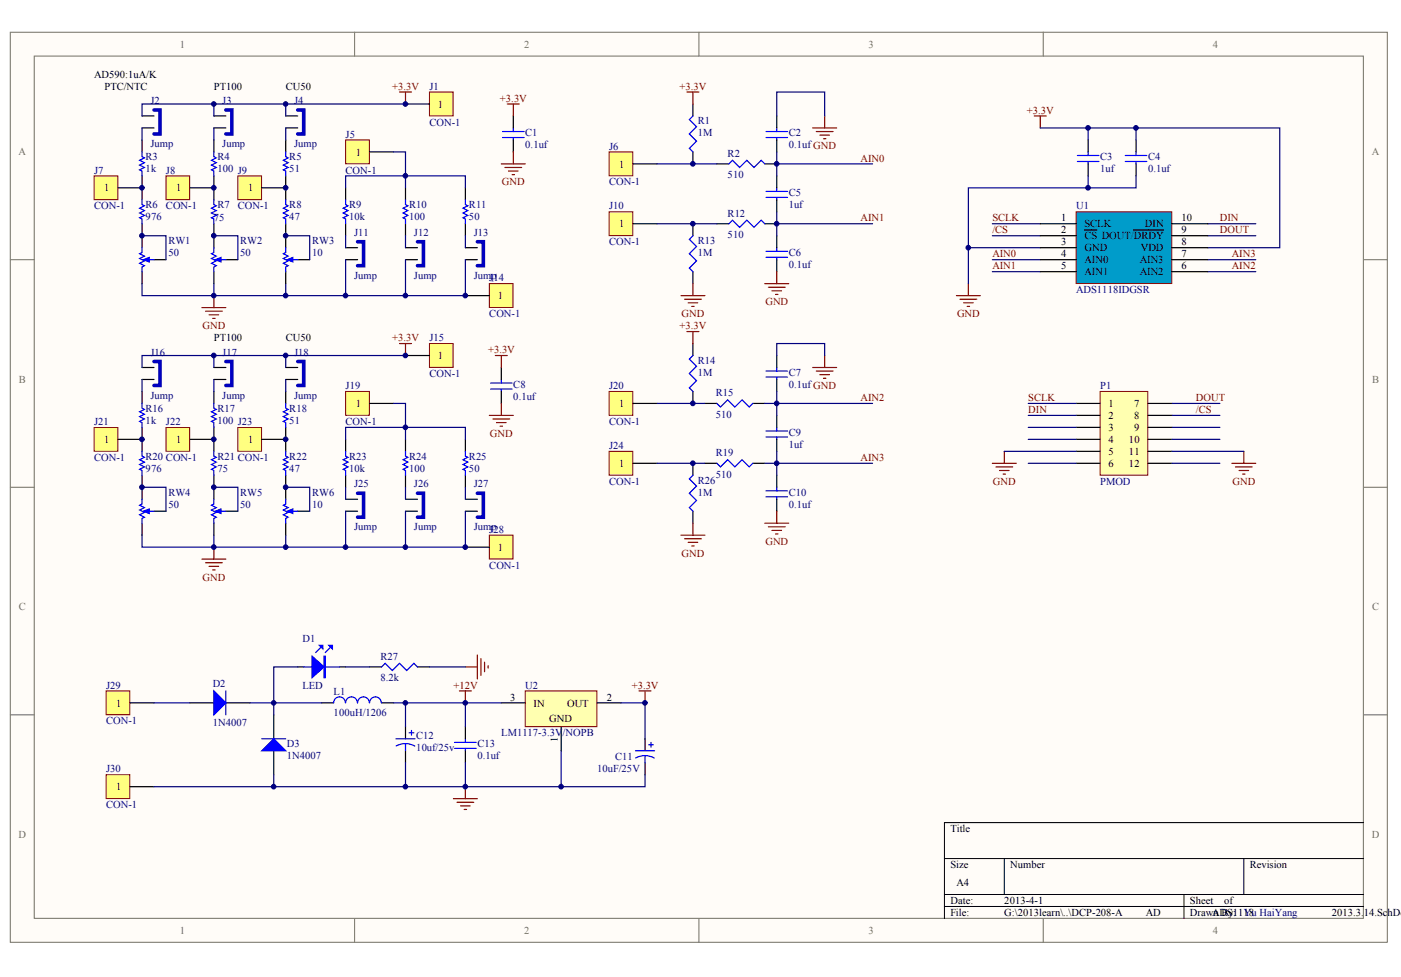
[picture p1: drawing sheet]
<svg xmlns="http://www.w3.org/2000/svg" width="287mm" height="200mm" viewBox="0 0 287 200" stroke-linecap="round" stroke-linejoin="round" font-family="sans-serif">
<g fill="#fffcf8" stroke="#716f64" stroke-width=".2">
<path d="M2.1 6.6h281.9v186.3h-281.9z"/>
<path d="M7 11.5h272.1v176.5h-272.1z"/>
</g>
<path d="M72.6 6.6v4.9M143.1 6.6v4.9M213.6 6.6v4.9M2.1 53.2h4.9M279.2 53.2h4.9M2.1 99.8h4.9M279.2 99.8h4.9M2.1 146.4h4.9M279.2 146.4h4.9M72.6 188v4.9M143.1 188v4.9M213.6 188v4.9" fill="none" stroke="#716f64" stroke-width=".2"/>
<path d="M193.3 175.8h85.9M205.6 175.8v7.3M254.6 175.8v7.3M279.2 168.4h-85.9v19.6M193.3 183.1h85.9M193.3 185.6h85.9M242.4 183.1v4.9" fill="none" stroke="#000" stroke-width=".2"/>
<path d="M220.6 31.8h4.4M220.6 33.1h4.4M222.8 31.1v.7M222.8 33.1v.5M230.4 31.8h4.4M230.4 33.1h4.4M232.6 31.1v.7M232.6 33.1v.5" fill="none" stroke="#00f" stroke-width=".25"/>
<path d="M222.8 28.6v2.5M222.8 33.6v2.4M232.6 28.6v2.5M232.6 33.6v2.4" fill="none" stroke="#000" stroke-width=".25"/>
<path d="M213 26.2h9.8v2.4M203.1 48.3h9.9M203.1 45.8h9.9M203.1 53.2h9.9M203.1 55.6h9.9M247.3 48.3h9.8" fill="none" stroke="#000080" stroke-width=".25"/>
<path d="M211.7 23.7h2.5M213 23.7v2.5M198.2 58.1v2.4M195.8 60.5h4.9M196.5 61.3h3.5M197.3 62h1.9M198 62.7h.5" fill="none" stroke="#800000" stroke-width=".25"/>
<path d="M225.2 80.1h9.8v17.2h-9.8z" fill="#ffffb0" stroke="#800000" stroke-width=".2"/>
<path d="M220.3 82.6h4.9M220.3 85h4.9M220.3 87.5h4.9M220.3 90h4.9M220.3 92.4h4.9M220.3 94.9h4.9M235 82.6h4.9M235 85h4.9M235 87.5h4.9M235 90h4.9M235 92.4h4.9M235 94.9h4.9" fill="none" stroke="#000" stroke-width=".25"/>
<g fill="none" stroke="#000080" stroke-width=".25">
<path d="M213 50.7h-14.8v7.4M247.3 55.6h9.8M247.3 53.2h9.8M247.3 45.8h9.8M205.6 92.4h14.7M210.5 82.6h9.8M210.5 85h9.8M210.5 87.5h9.8M210.5 90h9.8M210.5 94.9h9.8M239.9 85h9.8M239.9 87.5h9.8"/>
<path d="M239.9 90h9.8M239.9 94.9h9.8M239.9 92.4h14.7"/>
</g>
<path d="M203.1 94.9h5M203.9 95.6h3.4M204.6 96.3h2M205.4 97.1h.4M205.6 92.4v2.5M252.2 94.9h4.9M252.9 95.6h3.5M253.7 96.3h1.9M254.4 97.1h.5M254.6 92.4v2.5" fill="none" stroke="#800000" stroke-width=".25"/>
<path d="M124.7 31.1h4.8v4.9h-4.8z" fill="#ffff80" stroke="#800000" stroke-width=".2"/>
<path d="M129.6 33.6h4.9" fill="none" stroke="#000" stroke-width=".25"/>
<path d="M124.7 43.4h4.8v4.8h-4.8z" fill="#ffff80" stroke="#800000" stroke-width=".2"/>
<path d="M129.6 45.8h4.9" fill="none" stroke="#000" stroke-width=".25"/>
<path d="M124.7 80.1h4.8v4.9h-4.8z" fill="#ffff80" stroke="#800000" stroke-width=".2"/>
<path d="M129.6 82.6h4.9" fill="none" stroke="#000" stroke-width=".25"/>
<path d="M124.7 92.4h4.8v4.9h-4.8z" fill="#ffff80" stroke="#800000" stroke-width=".2"/>
<g fill="none" stroke="#000" stroke-width=".25">
<path d="M141.9 21.3v2.4M141.9 31.1v2.5M146.8 33.6h2.4M156.6 33.6h2.4M159 23.7v2.5M159 28.6v2.5M159 36v2.5M141.9 45.8v2.5M141.9 55.6v2.5M146.8 45.8h2.4M156.6 45.8h2.4M159 40.9v2.5"/>
<path d="M159 48.3v2.4M159 53.2v2.4M141.9 70.3v2.5M159 72.8v2.4M159 77.7v2.4M129.6 94.9h4.9M141.9 80.1v2.5M141.9 94.9v2.4M144.3 94.9h2.5M144.3 82.6h2.5M154.1 94.9h2.5M154.1 82.6h2.5"/>
<path d="M159 85v2.5M159 90v2.4M159 97.3v2.5M141.9 104.7v2.4M159 102.2v2.5"/>
</g>
<g fill="none" stroke="#00f" stroke-width=".25">
<path d="M141.9 23.7l-.8 .8 1.5 1.5-1.5 1.4 1.5 1.5-1.5 1.5 .8 .7M149.2 33.6l.7-.8 1.5 1.5 1.5-1.5 1.5 1.5 1.4-1.5 .8 .8M156.8 39.2h4.4M156.8 26.9h4.4M156.8 28.2h4.4M159 26.2v.7M159 28.2v.4M159 38.5v.7M141.9 48.3l-.8 .7 1.5 1.5-1.5 1.4 1.5 1.5-1.5 1.5 .8 .7M149.2 45.8l.7-.7 1.5 1.4 1.5-1.4 1.5 1.4 1.4-1.4 .8 .7M156.8 40.4h4.4M156.8 51.5h4.4"/>
<path d="M156.8 52.7h4.4M159 40.4v.5M159 50.7v.8M159 52.7v.5M141.9 72.8l-.8 .7 1.5 1.5-1.5 1.5 1.5 1.4-1.5 1.5 .8 .7M156.8 76h4.4M156.8 77.2h4.4M159 75.2v.8M159 77.2v.5M141.9 97.3l-.8 .7 1.5 1.5-1.5 1.5 1.5 1.5-1.5 1.4 .8 .8M146.8 82.6l.7 .7 1.5-1.4 1.4 1.4 1.5-1.4 1.5 1.4 .7-.7M146.8 94.9l.7 .7 1.5-1.5 1.4 1.5 1.5-1.5 1.5 1.5 .7-.7"/>
<path d="M156.8 88.2h4.4M156.8 89.5h4.4M159 87.5v.7M159 89.5v.5M159 99.8v.7M156.8 100.5h4.4M156.8 101.7h4.4M159 101.7v.5"/>
</g>
<g fill="none" stroke="#800000" stroke-width=".25">
<path d="M140.6 18.8h2.5M141.9 18.8v2.5M166.4 26.2h4.9M167.1 26.9h3.4M167.8 27.7h2M168.6 28.4h.5M168.8 23.7v2.5M141.9 58.1v2.4M156.6 58.1h4.9M157.3 58.8h3.4M158 59.5h2M159 55.6v2.5"/>
<path d="M139.4 60.5h4.9M140.1 61.3h3.5M140.6 67.9h2.5M140.9 62h1.9M141.6 62.7h.5M141.9 67.9v2.4M158.8 60.3h.5M166.4 75.2h4.9M167.1 76h3.4M167.8 76.7h2M168.6 77.4h.5M168.8 72.8v2.4"/>
<path d="M139.4 109.6h4.9M140.1 110.3h3.5M140.9 111h1.9M141.6 111.8h.5M141.9 107.1v2.5M156.6 107.1h4.9M157.3 107.9h3.4M158 108.6h2M158.8 109.3h.5M159 104.7v2.4"/>
</g>
<g fill="none" stroke="#000080" stroke-width=".25">
<path d="M134.5 33.6h12.3M159 23.7v-4.9h9.8v4.9M159 31.1v4.9M159 33.6h19.6M222.8 26.2h39.2v24.5h-14.7M222.8 36v2.5h9.8v-2.5M222.8 38.5h-24.6v12.2M232.6 26.2v2.4M134.5 45.8h12.3M159 43.4v4.9M159 45.8h19.6M159 72.8v-2.5h9.8v2.5"/>
<path d="M134.5 82.6h9.8M134.5 94.9h9.8M156.6 94.9h2.4v2.4M159 80.1v2.5h-2.4M159 92.4v2.5h19.6M178.6 82.6h-19.6v2.4"/>
</g>
<path d="M220.3 43.4h19.6v14.6h-19.6z" fill="#009cca" stroke="#800000" stroke-width=".2"/>
<g fill="none" stroke="#000" stroke-width=".25">
<path d="M43.8 28.6v2.5M43.8 36v2.5M213 45.8h7.3M213 48.3h7.3M213 50.7h7.3M213 53.2h7.3M213 55.6h7.3M222 47.1h2.6M232.1 47.1h6.1M239.9 45.8h7.4M239.9 48.3h7.4M239.9 50.7h7.4"/>
<path d="M239.9 53.2h7.4M239.9 55.6h7.4"/>
</g>
<path d="M43.8 31.1v1l.5 .2-1 .5 1 .5-1 .5 1 .5-1 .5 .5 .2v1" fill="none" stroke="#00f" stroke-width=".25"/>
<path d="M70.8 28.6h4.8v4.9h-4.8z" fill="#ffff80" stroke="#800000" stroke-width=".2"/>
<path d="M75.7 31.1h4.9" fill="none" stroke="#000" stroke-width=".25"/>
<path d="M81.8 18.8h2.4M83 18.8v2.5" fill="none" stroke="#800000" stroke-width=".25"/>
<path d="M19.3 36h4.8v4.9h-4.8z" fill="#ffff80" stroke="#800000" stroke-width=".2"/>
<path d="M24.2 38.5h4.9M29.1 28.6v2.5M29.1 36v4.9M43.8 38.5v2.4M58.5 28.6v2.5M58.5 36v4.9M29.1 45.8v2.5M43.8 45.8v2.5M58.5 45.8v2.5" fill="none" stroke="#000" stroke-width=".25"/>
<path d="M29.1 31.1v1l.5 .2-1 .5 1 .5-1 .5 1 .5-1 .5 .5 .2v1M58.5 31.1v1l.5 .2-1 .5 1 .5-1 .5 1 .5-1 .5 .5 .2v1M29.1 40.9v1l.5 .2-1 .5 1 .5-1 .5 1 .5-1 .5 .5 .2v1M43.8 40.9v1l.5 .2-1 .5 1 .5-1 .5 1 .5-1 .5 .5 .2v1M58.5 40.9v1l.5 .2-1 .5 1 .5-1 .5 1 .5-1 .5 .5 .2v1" fill="none" stroke="#00f" stroke-width=".25"/>
<path d="M29.1 58.1v2.4h29.4v-2.4M43.8 58.1v2.4" fill="none" stroke="#000080" stroke-width=".25"/>
<path d="M34 36h4.8v4.9h-4.8z" fill="#ffff80" stroke="#800000" stroke-width=".2"/>
<path d="M38.9 38.5h4.9" fill="none" stroke="#000" stroke-width=".25"/>
<path d="M48.7 36h4.8v4.9h-4.8z" fill="#ffff80" stroke="#800000" stroke-width=".2"/>
<g fill="none" stroke="#000" stroke-width=".25">
<path d="M29.1 23.7h2.4M29.1 26.2h2.4M43.8 23.7h2.4M43.8 26.2h2.4M53.6 38.5h4.9M58.5 23.7h2.4M58.5 26.2h2.4M70.8 38.5v2.4M83 38.5v2.4M95.3 38.5v2.4M70.8 45.8v2.5M83 45.8v2.5"/>
<path d="M95.3 45.8v2.5"/>
</g>
<path d="M70.8 40.9v1l.4 .2-.9 .5 .9 .5-.9 .5 .9 .5-.9 .5 .5 .2v1M83 40.9v1l.5 .2-1 .5 1 .5-1 .5 1 .5-1 .5 .5 .2v1M95.3 40.9v1l.5 .2-1 .5 1 .5-1 .5 1 .5-1 .5 .5 .2v1" fill="none" stroke="#00f" stroke-width=".25"/>
<path d="M31.5 22.5h1.3v4.9h-1.3M46.2 22.5h1.3v4.9h-1.3M60.9 22.5h1.3v4.9h-1.3" fill="none" stroke="#0000bf" stroke-width=".74"/>
<path d="M29.1 26.2v2.4M43.8 21.3v2.4M43.8 26.2v2.4M58.5 21.3v2.4M58.5 26.2v2.4M83 21.3h-53.9v2.4" fill="none" stroke="#000080" stroke-width=".25"/>
<path d="M87.9 18.8h4.9v4.9h-4.9z" fill="#ffff80" stroke="#800000" stroke-width=".2"/>
<g fill="none" stroke="#000" stroke-width=".25">
<path d="M83 21.3h4.9M29.1 48.3v2.4M29.1 55.6v2.5M31.5 53.2h2.5M43.8 48.3v2.4M43.8 55.6v2.5M46.2 53.2h2.5M58.5 48.3v2.4M58.5 55.6v2.5M60.9 53.2h2.5M70.8 50.7h2.4M70.8 53.2h2.4"/>
<path d="M83 50.7h2.5M83 53.2h2.5M95.3 50.7h2.4M95.3 53.2h2.4M43.8 80.1v2.5M43.8 87.5v2.5"/>
</g>
<path d="M73.2 49.5h1.2v4.9h-1.2M85.5 49.5h1.2v4.9h-1.2M97.7 49.5h1.2v4.9h-1.2" fill="none" stroke="#0000bf" stroke-width=".74"/>
<path d="M70.8 38.5v-2.5h12.2v2.5M80.6 31.1h2.4v4.9h12.3v2.5M29.1 48.3h4.9v4.9M43.8 48.3h4.9v4.9M58.5 48.3h4.9v4.9M70.8 53.2v7.3h-12.3M70.8 48.3v2.4M83 53.2v7.3h-12.2M83 48.3v2.4M95.3 53.2v7.3h-12.3M95.3 48.3v2.4" fill="none" stroke="#000080" stroke-width=".25"/>
<path d="M29.1 50.7v1l-.5 .2 1 .5-1 .5 1 .5-1 .5 1 .5-.5 .2v1M30.5 53.2h1M43.8 50.7v1l-.5 .2 1 .5-1 .5 1 .5-1 .5 1 .5-.5 .2v1M45.3 53.2h.9M58.5 50.7v1l-.5 .2 1 .5-1 .5 1 .5-1 .5 1 .5-.5 .2v1M60 53.2h.9M43.8 82.6v1l.5 .2-1 .5 1 .5-1 .5 1 .5-1 .5 .5 .2v1" fill="none" stroke="#00f" stroke-width=".25"/>
<g fill="#00f" stroke="#00f" stroke-width=".2">
<path d="M29.3 53.2l1.2-.5v1z"/>
<path d="M44 53.2l1.3-.5v1z"/>
<path d="M58.7 53.2l1.3-.5v1z"/>
</g>
<path d="M70.8 80.1h4.8v4.9h-4.8z" fill="#ffff80" stroke="#800000" stroke-width=".2"/>
<path d="M75.7 82.6h4.9" fill="none" stroke="#000" stroke-width=".25"/>
<path d="M81.8 70.3h2.4M83 70.3v2.5" fill="none" stroke="#800000" stroke-width=".25"/>
<path d="M19.3 87.5h4.8v4.9h-4.8z" fill="#ffff80" stroke="#800000" stroke-width=".2"/>
<path d="M24.2 90h4.9M29.1 80.1v2.5M29.1 87.5v4.9M29.1 97.3v2.5M58.5 80.1v2.5M58.5 87.5v4.9M58.5 97.3v2.5" fill="none" stroke="#000" stroke-width=".25"/>
<path d="M41.3 114.5h4.9M42.1 115.2h3.4M42.8 115.9h2M43.5 116.7h.5M43.8 112v2.5" fill="none" stroke="#800000" stroke-width=".25"/>
<path d="M29.1 92.4v1l.5 .2-1 .5 1 .5-1 .5 1 .5-1 .5 .5 .2v1M29.1 82.6v1l.5 .2-1 .5 1 .5-1 .5 1 .5-1 .5 .5 .2v1M58.5 82.6v1l.5 .2-1 .5 1 .5-1 .5 1 .5-1 .5 .5 .2v1M58.5 92.4v1l.5 .2-1 .5 1 .5-1 .5 1 .5-1 .5 .5 .2v1" fill="none" stroke="#00f" stroke-width=".25"/>
<path d="M29.1 109.6v2.4h29.4v-2.4M43.8 109.6v2.4" fill="none" stroke="#000080" stroke-width=".25"/>
<path d="M34 87.5h4.8v4.9h-4.8z" fill="#ffff80" stroke="#800000" stroke-width=".2"/>
<path d="M38.9 90h4.9" fill="none" stroke="#000" stroke-width=".25"/>
<path d="M48.7 87.5h4.8v4.9h-4.8z" fill="#ffff80" stroke="#800000" stroke-width=".2"/>
<g fill="none" stroke="#000" stroke-width=".25">
<path d="M29.1 75.2h2.4M29.1 77.7h2.4M43.8 75.2h2.4M43.8 77.7h2.4M58.5 75.2h2.4M58.5 77.7h2.4M53.6 90h4.9M70.8 90v2.4M70.8 97.3v2.5M83 90v2.4M83 97.3v2.5M95.3 90v2.4"/>
<path d="M95.3 97.3v2.5"/>
</g>
<path d="M70.8 92.4v1l.4 .2-.9 .5 .9 .5-.9 .5 .9 .5-.9 .5 .5 .2v1M83 92.4v1l.5 .2-1 .5 1 .5-1 .5 1 .5-1 .5 .5 .2v1M95.3 92.4v1l.5 .2-1 .5 1 .5-1 .5 1 .5-1 .5 .5 .2v1" fill="none" stroke="#00f" stroke-width=".25"/>
<path d="M31.5 74h1.3v4.9h-1.3M46.2 74h1.3v4.9h-1.3M60.9 74h1.3v4.9h-1.3" fill="none" stroke="#0000bf" stroke-width=".74"/>
<path d="M29.1 77.7v2.4M43.8 72.8v2.4M43.8 77.7v2.4M58.5 72.8v2.4M58.5 77.7v2.4M83 72.8h-53.9v2.4" fill="none" stroke="#000080" stroke-width=".25"/>
<path d="M87.9 70.3h4.9v4.9h-4.9z" fill="#ffff80" stroke="#800000" stroke-width=".2"/>
<g fill="none" stroke="#000" stroke-width=".25">
<path d="M83 72.8h4.9M29.1 99.8v2.4M43.8 90v2.4M43.8 97.3v4.9M58.5 99.8v2.4M29.1 107.1v2.5M31.5 104.7h2.5M43.8 107.1v2.5M46.2 104.7h2.5M58.5 107.1v2.5M60.9 104.7h2.5M70.8 102.2h2.4"/>
<path d="M70.8 104.7h2.4M83 102.2h2.5M83 104.7h2.5M95.3 102.2h2.4M95.3 104.7h2.4"/>
</g>
<path d="M73.2 101h1.2v4.9h-1.2M85.5 101h1.2v4.9h-1.2M97.7 101h1.2v4.9h-1.2" fill="none" stroke="#0000bf" stroke-width=".74"/>
<path d="M29.1 99.8h4.9v4.9M43.8 99.8h4.9v4.9M58.5 99.8h4.9v4.9M70.8 90v-2.5h12.2v2.5M70.8 99.8v2.4M80.6 82.6h2.4v4.9h12.3v2.5M83 99.8v2.4M95.3 99.8v2.4M239.9 82.6h9.8M70.8 104.7v7.3h-12.3M83 104.7v7.3h-12.2M95.3 104.7v7.3h-12.3" fill="none" stroke="#000080" stroke-width=".25"/>
<path d="M43.8 92.4v1l.5 .2-1 .5 1 .5-1 .5 1 .5-1 .5 .5 .2v1M29.1 102.2v1l-.5 .2 1 .5-1 .5 1 .5-1 .5 1 .5-.5 .2v1M30.5 104.7h1M43.8 102.2v1l-.5 .2 1 .5-1 .5 1 .5-1 .5 1 .5-.5 .2v1M45.3 104.7h.9M58.5 102.2v1l-.5 .2 1 .5-1 .5 1 .5-1 .5 1 .5-.5 .2v1M60 104.7h.9" fill="none" stroke="#00f" stroke-width=".25"/>
<g fill="#00f" stroke="#00f" stroke-width=".2">
<path d="M29.3 104.7l1.2-.5v1z"/>
<path d="M44 104.7l1.3-.5v1z"/>
<path d="M58.7 104.7l1.3-.5v1z"/>
</g>
<path d="M41.3 63h4.9M42.1 63.7h3.4M42.8 64.4h2M43.5 65.2h.5M43.8 60.5v2.5" fill="none" stroke="#800000" stroke-width=".25"/>
<path d="M100.2 58.1h4.8v4.9h-4.8z" fill="#ffff80" stroke="#800000" stroke-width=".2"/>
<path d="M95.3 60.5h4.9" fill="none" stroke="#000" stroke-width=".25"/>
<path d="M100.2 109.6h4.8v4.8h-4.8z" fill="#ffff80" stroke="#800000" stroke-width=".2"/>
<path d="M105.1 23.7v2.5M105.1 28.6v2.5M102.6 75.2v2.5M102.6 80.1v2.5M95.3 112h4.9M38.9 143.9h4.9M46.2 143.9h4.9M56 146.4v4.9M56 153.7v4.9" fill="none" stroke="#000" stroke-width=".25"/>
<path d="M102.9 26.9h4.4M102.9 28.2h4.4M105.1 26.2v.7M105.1 28.2v.4M100.4 78.4h4.4M100.4 79.7h4.4M102.6 77.7v.7M102.6 79.7v.4M46.2 141.4v5M53.6 151.3h4.9" fill="none" stroke="#00f" stroke-width=".25"/>
<g fill="none" stroke="#800000" stroke-width=".25">
<path d="M102.6 33.6h4.9M103.4 34.3h3.4M103.9 21.3h2.4M104.1 35h2M104.8 35.8h.5M105.1 21.3v2.4M105.1 31.1v2.5M101.4 72.8h2.5M102.6 72.8v2.4M100.2 85h4.9M100.9 85.8h3.4M101.6 86.5h2"/>
<path d="M102.4 87.3h.5M102.6 82.6v2.4M92.8 163.5h4.9M93.6 164.3h3.4M94.3 165h2M95 165.7h.5M95.3 161.1v2.4"/>
</g>
<g fill="#00f" stroke="#00f" stroke-width=".25">
<path d="M43.8 141.4l2.4 2.5-2.4 2.5z"/>
<path d="M56 151.3l2.5 2.4h-4.9z"/>
</g>
<path d="M51.1 143.9h4.9v2.5" fill="none" stroke="#000080" stroke-width=".25"/>
<path d="M21.7 141.4h4.9v4.9h-4.9z" fill="#ffff80" stroke="#800000" stroke-width=".2"/>
<path d="M26.6 143.9h4.9" fill="none" stroke="#000" stroke-width=".25"/>
<path d="M21.7 158.6h4.9v4.9h-4.9z" fill="#ffff80" stroke="#800000" stroke-width=".2"/>
<path d="M60.9 136.5h1.3M69.5 136.5h1.3M75.7 136.5h2.4M85.5 136.5h2.4M65.9 143.9h2.4M78.1 143.9h2.5M83 148.8v2.5M83 153.7v2.5M95.3 148.8v2.5M95.3 153.7v2.5M26.6 161.1h4.9" fill="none" stroke="#000" stroke-width=".25"/>
<path d="M60.9 136.5h-4.9v7.4h9.9M70.8 136.5h4.9M87.9 136.5h7.4M31.5 143.9h7.4M56 158.6v2.5h-24.5M80.6 143.9h2.4v4.9M83 156.2v4.9h-27M95.3 156.2v4.9h-12.3" fill="none" stroke="#000080" stroke-width=".25"/>
<g fill="none" stroke="#00f" stroke-width=".25">
<path d="M62.2 136.5h7.3M65.6 132.6l-1 1M67.6 132.6l-1 1M78.1 136.5l.7-.7 1.5 1.5 1.5-1.5 1.5 1.5 1.4-1.5 .8 .7M73.2 143.9a1.23 1.23 0 0 0-1.3-1.2 1.23 1.23 0 0 0-1.2 1.2 1.2 1.2 0 0 0-1.2-1.2 1.2 1.2 0 0 0-1.2 1.2M75.6 143.9a1.2 1.2 0 0 0-1.2-1.2 1.2 1.2 0 0 0-1.2 1.2M78.1 143.9a1.2 1.2 0 0 0-1.2-1.2 1.2 1.2 0 0 0-1.2 1.2M81.1 151.3h3.9M83 152.2l1.2 .2 .7 .3M83 152.2l-1.2 .2-.7 .3M83 152.2v1.5M83.7 150h1"/>
<path d="M84.2 149.5v1M93.1 152h4.4M93.1 153.2h4.4M95.3 151.3v.7M95.3 153.2v.5"/>
</g>
<g fill="#00f" stroke="#00f" stroke-width=".25">
<path d="M63.9 134.3l2.4 2.2-2.4 2.3z"/>
<path d="M67.3 132.1h.8v.8z"/>
<path d="M65.4 132.1h.7v.8z"/>
<path d="M66.3 134.3h.3v4.5h-.3z" fill-rule="evenodd"/>
</g>
<path d="M95.3 136.5h2.4M97.7 134.1v4.9M98.5 134.8v3.5M99.2 135.6v1.9M99.9 136.3v.5M94 141.4h2.5M95.3 141.4v2.5" fill="none" stroke="#800000" stroke-width=".25"/>
<path d="M107.5 141.4h14.7v7.4h-14.7z" fill="#ffffb0" stroke="#800000" stroke-width=".2"/>
<path d="M102.6 143.9h4.9M114.9 148.8v4.9M122.2 143.9h4.9M132 151.3v2.4M132 156.2v2.4" fill="none" stroke="#000" stroke-width=".25"/>
<path d="M83 143.9h19.6M95.3 143.9v4.9M114.9 153.7v7.4M127.1 143.9h4.9v7.4M132 158.6v2.5h-36.7" fill="none" stroke="#000080" stroke-width=".25"/>
<path d="M130.8 141.4h2.5M132 141.4v2.5" fill="none" stroke="#800000" stroke-width=".25"/>
<path d="M130.1 153.7h3.9M132 154.7l1.2 .2 .7 .3M132 154.7l-1.1 .2-.8 .3M132 154.7v1.5M132.8 152.5h1M133.3 152v1" fill="none" stroke="#00f" stroke-width=".25"/>
<g fill="#000080" stroke="#000080" stroke-width=".2">
<circle cx="29" cy="99.7" r=".47"/>
<circle cx="29" cy="89.9" r=".47"/>
<circle cx="29" cy="48.3" r=".47"/>
<circle cx="29" cy="38.4" r=".47"/>
<circle cx="43.8" cy="112" r=".47"/>
<circle cx="43.8" cy="99.7" r=".47"/>
<circle cx="43.8" cy="89.9" r=".47"/>
<circle cx="43.8" cy="72.8" r=".47"/>
<circle cx="43.8" cy="60.5" r=".47"/>
<circle cx="43.8" cy="48.3" r=".47"/>
<circle cx="43.8" cy="38.4" r=".47"/>
<circle cx="43.8" cy="21.3" r=".47"/>
<circle cx="56" cy="161.1" r=".47"/>
<circle cx="56" cy="143.9" r=".47"/>
<circle cx="58.5" cy="112" r=".47"/>
<circle cx="58.5" cy="99.7" r=".47"/>
<circle cx="58.5" cy="89.9" r=".47"/>
<circle cx="58.5" cy="72.8" r=".47"/>
<circle cx="58.5" cy="60.5" r=".47"/>
<circle cx="58.5" cy="48.3" r=".47"/>
<circle cx="58.5" cy="38.4" r=".47"/>
<circle cx="58.5" cy="21.3" r=".47"/>
<circle cx="70.7" cy="112" r=".47"/>
<circle cx="70.7" cy="60.5" r=".47"/>
<circle cx="83" cy="161.1" r=".47"/>
<circle cx="83" cy="143.9" r=".47"/>
<circle cx="83" cy="112" r=".47"/>
<circle cx="83" cy="87.5" r=".47"/>
<circle cx="83" cy="72.8" r=".47"/>
<circle cx="83" cy="60.5" r=".47"/>
<circle cx="83" cy="36" r=".47"/>
<circle cx="83" cy="21.3" r=".47"/>
<circle cx="95.2" cy="161.1" r=".47"/>
<circle cx="95.2" cy="143.9" r=".47"/>
<circle cx="95.2" cy="112" r=".47"/>
<circle cx="95.2" cy="60.5" r=".47"/>
<circle cx="114.9" cy="161.1" r=".47"/>
<circle cx="132" cy="143.9" r=".47"/>
<circle cx="141.8" cy="94.8" r=".47"/>
<circle cx="141.8" cy="82.6" r=".47"/>
<circle cx="141.8" cy="45.8" r=".47"/>
<circle cx="141.8" cy="33.5" r=".47"/>
<circle cx="159" cy="94.8" r=".47"/>
<circle cx="159" cy="82.6" r=".47"/>
<circle cx="159" cy="45.8" r=".47"/>
<circle cx="159" cy="33.5" r=".47"/>
<circle cx="198.2" cy="50.7" r=".47"/>
<circle cx="222.7" cy="38.4" r=".47"/>
<circle cx="222.7" cy="26.2" r=".47"/>
<circle cx="232.5" cy="26.2" r=".47"/>
</g>
<g font-size="2.2" fill="#716f64">
<text x="36.8" y="9.8">1</text>
<text x="107.3" y="9.8">2</text>
<text x="177.8" y="9.8">3</text>
<text x="248.3" y="9.8">4</text>
<text x="3.8" y="31.8">A</text>
<text x="280.8" y="31.8">A</text>
<text x="3.8" y="78.4">B</text>
<text x="280.9" y="78.4">B</text>
<text x="3.8" y="125">C</text>
<text x="280.9" y="125">C</text>
<text x="3.8" y="171.6">D</text>
<text x="280.8" y="171.6">D</text>
<text x="36.8" y="191.2">1</text>
<text x="107.3" y="191.2">2</text>
<text x="177.8" y="191.2">3</text>
<text x="248.3" y="191.2">4</text>
</g>
<g font-size="2.2">
<text x="19.3" y="15.9">AD590:1uA/K</text>
<text x="21.4" y="18.4">PTC/NTC</text>
<text x="43.8" y="18.4">PT100</text>
<text x="58.5" y="18.4">CU50</text>
<text x="89.6" y="22">1</text>
<text x="72.8" y="31.8">1</text>
<text x="126.8" y="34.3">1</text>
<text x="21.4" y="39.2">1</text>
<text x="36.1" y="39.2">1</text>
<text x="50.8" y="39.2">1</text>
<text x="126.8" y="46.6">1</text>
<text x="217.2" y="45.3">1</text>
<text x="217.2" y="47.8">2</text>
<text x="222" y="46.6">SCLK</text>
<text x="234.4" y="46.6">DIN</text>
<text x="241.9" y="47.8">9</text>
<text x="241.9" y="45.3">10</text>
<text x="217.2" y="50.2">3</text>
<text x="217.2" y="52.7">4</text>
<text x="222" y="49">CS DOUT/DRDY</text>
<text x="222" y="51.5">GND</text>
<text x="222" y="53.9">AIN0</text>
<text x="233.3" y="53.9">AIN3</text>
<text x="233.6" y="51.5">VDD</text>
<text x="241.9" y="52.7">7</text>
<text x="241.9" y="50.2">8</text>
<text x="217.2" y="55.1">5</text>
<text x="222" y="56.4">AIN1</text>
<text x="233.3" y="56.4">AIN2</text>
<text x="241.9" y="55.1">6</text>
<text x="101.9" y="61.3">1</text>
<text x="43.8" y="69.9">PT100</text>
<text x="58.5" y="69.9">CU50</text>
<text x="89.6" y="73.5">1</text>
<text x="72.8" y="83.3">1</text>
<text x="126.8" y="83.3">1</text>
<text x="226.9" y="83.3">1</text>
<text x="232.2" y="83.3">7</text>
<text x="226.9" y="85.8">2</text>
<text x="226.9" y="88.2">3</text>
<text x="232.2" y="85.8">8</text>
<text x="232.2" y="88.2">9</text>
<text x="21.4" y="90.7">1</text>
<text x="36.1" y="90.7">1</text>
<text x="50.8" y="90.7">1</text>
<text x="126.8" y="95.6">1</text>
<text x="226.9" y="90.7">4</text>
<text x="226.9" y="93.2">5</text>
<text x="226.9" y="95.6">6</text>
<text x="231.1" y="90.7">10</text>
<text x="231.1" y="93.2">11</text>
<text x="231.1" y="95.6">12</text>
<text x="101.9" y="112.8">1</text>
<text x="104.5" y="143.4">3</text>
<text x="124.2" y="143.4">2</text>
<text x="23.8" y="144.6">1</text>
<text x="109.2" y="144.6">IN</text>
<text x="112.4" y="147.8">GND</text>
<text x="116.1" y="144.6">OUT</text>
<text x="23.8" y="161.8">1</text>
<text x="194.6" y="170.3">Title</text>
<text x="194.6" y="177.7">Size</text>
<text x="206.8" y="177.7">Number</text>
<text x="255.9" y="177.7">Revision</text>
<text x="194.6" y="185.1">Date:</text>
<text x="195.8" y="181.4">A4</text>
<text x="205.6" y="185.1">2013-4-1</text>
<text x="243.6" y="185.1">Sheet</text>
<text x="250.6" y="185.1">of</text>
<text x="194.6" y="187.5">File:</text>
<text x="205.6" y="187.5">G:\2013learn\..\DCP-208-A</text>
<text x="234.6" y="187.5">AD</text>
<text x="243.6" y="187.5">Drawn By:</text>
<text x="248.1" y="187.5">ADS1118</text>
<text x="272.6" y="187.5">2013.3.14.Sc</text>
<text x="284.1" y="187.5">hDo</text>
</g>
<g font-size="2.2" fill="#000080">
<text x="30.8" y="21.3">J2</text>
<text x="45.5" y="21.3">J3</text>
<text x="60.2" y="21.3">J4</text>
<text x="87.9" y="18.4">J1</text>
<text x="70.8" y="28.2">J5</text>
<text x="87.9" y="25.7">CON-1</text>
<text x="107.5" y="27.9">C1</text>
<text x="142.8" y="25.5">R1</text>
<text x="142.8" y="27.9">1M</text>
<text x="161.5" y="27.9">C2</text>
<text x="19.3" y="35.5">J7</text>
<text x="29.8" y="32.8">R3</text>
<text x="29.8" y="35.3">1k</text>
<text x="30.8" y="30.1">Jump</text>
<text x="34" y="35.5">J8</text>
<text x="44.5" y="32.8">R4</text>
<text x="44.5" y="35.3">100 J9</text>
<text x="45.5" y="30.1">Jump</text>
<text x="59.2" y="32.8">R5</text>
<text x="59.2" y="35.3">51</text>
<text x="60.2" y="30.1">Jump</text>
<text x="70.8" y="35.5">CON-1</text>
<text x="107.5" y="30.4">0.1uf</text>
<text x="124.7" y="30.6">J6</text>
<text x="149" y="32.1">R2</text>
<text x="161.5" y="30.4">0.1ufGND</text>
<text x="225.2" y="32.8">C3</text>
<text x="225.2" y="35.3">1uf</text>
<text x="235" y="32.8">C4</text>
<text x="235" y="35.3">0.1uf</text>
<text x="124.7" y="38">CON-1</text>
<text x="149" y="36.5">510</text>
<text x="161.5" y="40.2">C5</text>
<text x="19.3" y="42.9">CON-1</text>
<text x="29.8" y="42.6">R6</text>
<text x="29.8" y="45.1">976</text>
<text x="34" y="42.9">CON-1</text>
<text x="43.8" y="45.3">75</text>
<text x="44.5" y="42.6">R7</text>
<text x="48.7" y="42.9">CON-1</text>
<text x="59.2" y="42.6">R8</text>
<text x="59.2" y="45.1">47</text>
<text x="71.5" y="42.6">R9</text>
<text x="71.5" y="45.1">10k</text>
<text x="83.7" y="42.6">R10</text>
<text x="83.7" y="45.1">100</text>
<text x="96" y="42.6">R11</text>
<text x="96" y="45.1">50</text>
<text x="124.7" y="42.9">J10</text>
<text x="149" y="44.4">R12</text>
<text x="161.5" y="42.6">1uf</text>
<text x="220.3" y="42.9">U1</text>
<text x="34.5" y="50">RW1</text>
<text x="34.5" y="52.4">50</text>
<text x="49.2" y="50">RW2</text>
<text x="49.2" y="52.4">50</text>
<text x="63.9" y="50">RW3</text>
<text x="63.9" y="52.4">10</text>
<text x="72.5" y="48.3">J11</text>
<text x="84.7" y="48.3">J12</text>
<text x="97" y="48.3">J13</text>
<text x="124.7" y="50.2">CON-1</text>
<text x="142.8" y="50">R13</text>
<text x="142.8" y="52.4">1M</text>
<text x="149" y="48.8">510</text>
<text x="161.5" y="52.4">C6</text>
<text x="72.5" y="57.1">Jump</text>
<text x="84.7" y="57.1">Jump</text>
<text x="97" y="57.1">Jump</text>
<text x="100.2" y="57.6">J14</text>
<text x="161.5" y="54.9">0.1uf</text>
<text x="100.2" y="65">CON-1</text>
<text x="220.3" y="60">ADS1118IDGSR</text>
<text x="87.9" y="69.9">J15</text>
<text x="30.8" y="72.8">J16</text>
<text x="45.5" y="72.8">J17</text>
<text x="60.2" y="72.8">J18</text>
<text x="87.9" y="77.2">CON-1</text>
<text x="142.8" y="74.5">R14</text>
<text x="142.8" y="77">1M</text>
<text x="161.5" y="77">C7</text>
<text x="30.8" y="81.6">Jump</text>
<text x="45.5" y="81.6">Jump</text>
<text x="60.2" y="81.6">Jump</text>
<text x="70.8" y="79.7">J19</text>
<text x="105.1" y="79.4">C8</text>
<text x="105.1" y="81.9">0.1uf</text>
<text x="124.7" y="79.7">J20</text>
<text x="146.5" y="81.1">R15</text>
<text x="161.5" y="79.4">0.1ufGND</text>
<text x="225.2" y="79.7">P1</text>
<text x="19.3" y="87">J21</text>
<text x="29.8" y="84.3">R16</text>
<text x="29.8" y="86.8">1k</text>
<text x="34" y="87">J22</text>
<text x="44.5" y="84.3">R17</text>
<text x="44.5" y="86.8">100 J23</text>
<text x="59.2" y="84.3">R18</text>
<text x="59.2" y="86.8">51</text>
<text x="70.8" y="87">CON-1</text>
<text x="124.7" y="87">CON-1</text>
<text x="146.5" y="85.5">510</text>
<text x="161.5" y="89.2">C9</text>
<text x="19.3" y="94.4">CON-1</text>
<text x="29.8" y="94.1">R20 CON-1</text>
<text x="44.5" y="94.1">R21 CON-1</text>
<text x="59.2" y="94.1">R22</text>
<text x="71.5" y="94.1">R23</text>
<text x="83.7" y="94.1">R24</text>
<text x="96" y="94.1">R25</text>
<text x="124.7" y="91.9">J24</text>
<text x="146.5" y="93.4">R19</text>
<text x="161.5" y="91.7">1uf</text>
<text x="29.8" y="96.6">976</text>
<text x="34.5" y="101.5">RW4</text>
<text x="44.5" y="96.6">75</text>
<text x="49.2" y="101.5">RW5</text>
<text x="59.2" y="96.6">47</text>
<text x="63.9" y="101.5">RW6</text>
<text x="71.5" y="96.6">10k</text>
<text x="72.5" y="99.8">J25</text>
<text x="83.7" y="96.6">100</text>
<text x="84.7" y="99.8">J26</text>
<text x="96" y="96.6">50</text>
<text x="97" y="99.8">J27</text>
<text x="124.7" y="99.3">CON-1</text>
<text x="142.8" y="99">R26</text>
<text x="142.8" y="101.5">1M</text>
<text x="146.5" y="97.8">510</text>
<text x="161.5" y="101.5">C10</text>
<text x="225.2" y="99.3">PMOD</text>
<text x="34.5" y="103.9">50</text>
<text x="49.2" y="103.9">50</text>
<text x="63.9" y="103.9">10</text>
<text x="161.5" y="103.9">0.1uf</text>
<text x="72.5" y="108.6">Jump</text>
<text x="84.7" y="108.6">Jump</text>
<text x="97" y="108.6">Jump</text>
<text x="100.2" y="109.1">J28</text>
<text x="100.2" y="116.4">CON-1</text>
<text x="61.9" y="131.4">D1</text>
<text x="77.9" y="135.1">R27</text>
<text x="21.7" y="141">J29</text>
<text x="43.5" y="140.7">D2</text>
<text x="61.9" y="141">LED</text>
<text x="68.3" y="142.2">L1</text>
<text x="77.9" y="139.5">8.2k</text>
<text x="107.5" y="141">U2</text>
<text x="21.7" y="148.3">CON-1</text>
<text x="43.5" y="148.6">1N4007</text>
<text x="68.3" y="146.6">100uH/1206</text>
<text x="58.7" y="153">D3</text>
<text x="58.7" y="155.4">1N4007</text>
<text x="85.2" y="151.3">C12</text>
<text x="85.2" y="153.7">10uf/25v</text>
<text x="97.7" y="153">C13</text>
<text x="97.7" y="155.4">0.1uf</text>
<text x="102.6" y="150.8">LM1117-3.3V</text>
<text x="115.2" y="150.8">/NOPB</text>
<text x="125.9" y="155.7">C11</text>
<text x="21.7" y="158.1">J30</text>
<text x="122.2" y="158.1">10uF/25V</text>
<text x="21.7" y="165.5">CON-1</text>
<text x="254.6" y="187.6">Yu HaiYang</text>
</g>
<g font-size="2.2" fill="#800000">
<text x="80.3" y="18.4">+3.3V</text>
<text x="102.4" y="20.8">+3.3V</text>
<text x="139.1" y="18.4">+3.3V</text>
<text x="210.2" y="23.3">+3.3V</text>
<text x="176.2" y="33.1">AIN0</text>
<text x="102.7" y="37.9">GND</text>
<text x="176.2" y="45.3">AIN1</text>
<text x="203.1" y="45.3">SCLK</text>
<text x="203.1" y="47.8">/CS</text>
<text x="249.7" y="47.8">DOUT</text>
<text x="249.7" y="45.3">DIN</text>
<text x="203.1" y="52.7">AIN0</text>
<text x="252.2" y="52.7">AIN3</text>
<text x="203.1" y="55.1">AIN1</text>
<text x="252.2" y="55.1">AIN2</text>
<text x="139.5" y="64.9">GND</text>
<text x="156.7" y="62.4">GND</text>
<text x="195.9" y="64.9">GND</text>
<text x="41.5" y="67.4">GND</text>
<text x="80.3" y="69.9">+3.3V</text>
<text x="139.1" y="67.4">+3.3V</text>
<text x="99.9" y="72.3">+3.3V</text>
<text x="176.2" y="82.1">AIN2</text>
<text x="210.5" y="82.1">SCLK</text>
<text x="244.8" y="82.1">DOUT</text>
<text x="100.3" y="89.4">GND</text>
<text x="210.5" y="84.6">DIN</text>
<text x="244.8" y="84.6">/CS</text>
<text x="176.2" y="94.4">AIN3</text>
<text x="203.3" y="99.2">GND</text>
<text x="252.3" y="99.2">GND</text>
<text x="139.5" y="113.9">GND</text>
<text x="156.7" y="111.5">GND</text>
<text x="41.5" y="118.8">GND</text>
<text x="92.8" y="141">+12V</text>
<text x="129.3" y="141">+3.3V</text>
</g>
<text font-size="2.1" x="114.2" y="151.9" transform="rotate(-90 114.2 151.9)">1</text>
</svg>
